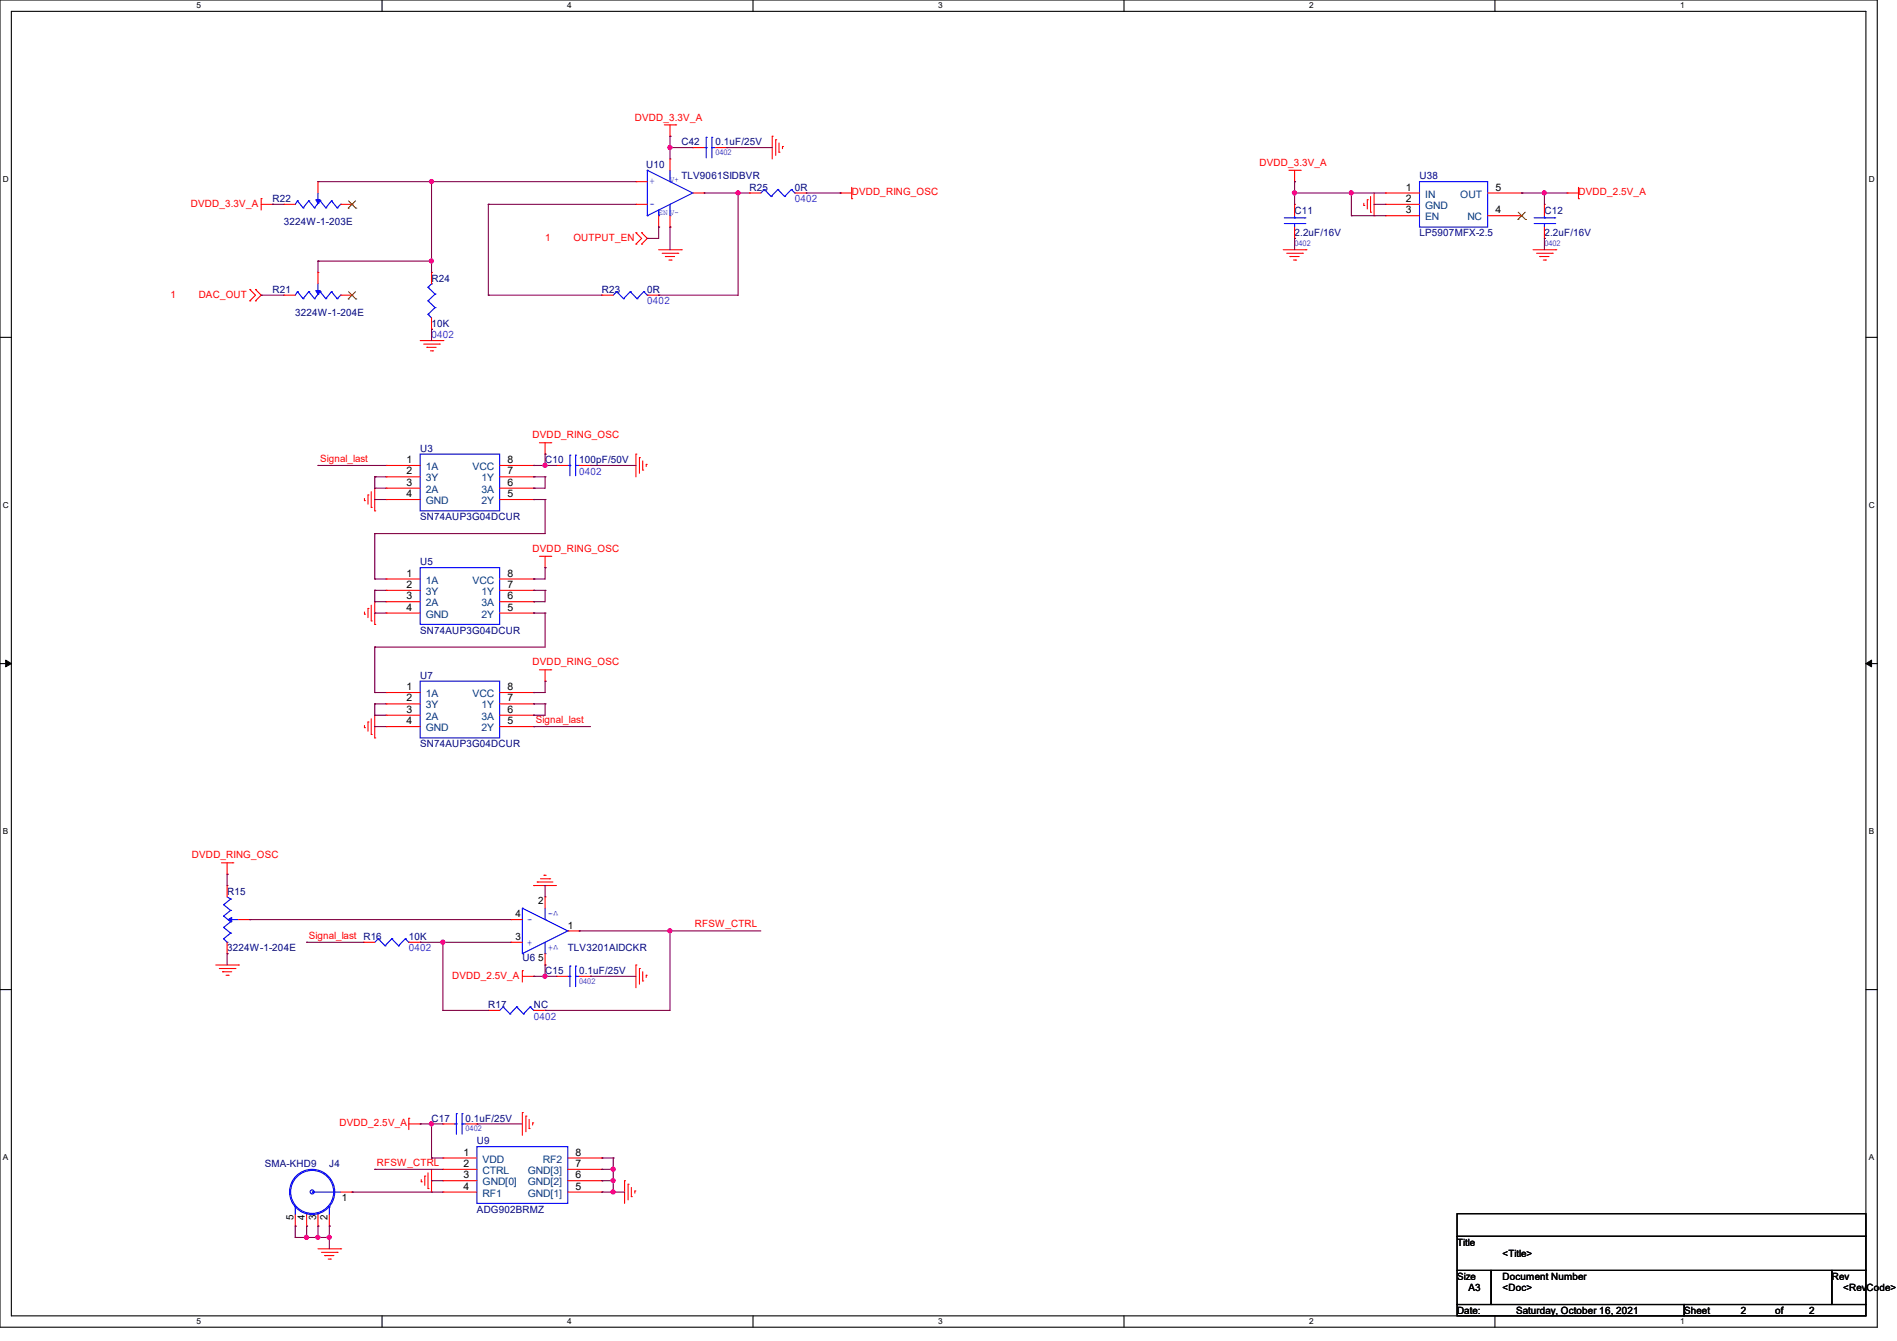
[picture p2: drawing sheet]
<svg xmlns="http://www.w3.org/2000/svg" width="297mm" height="210mm" viewBox="0 0 297 210" stroke-linecap="round" stroke-linejoin="round" font-family="sans-serif">
<path d="M0 0h293.9v207.9h-293.9zM1.8 1.8h290.3v204.3h-290.3z" fill="none" stroke="#000" stroke-width=".17"/>
<g fill="#fff">
<path d="M30.8 .2h.7v1.4h-.7z"/>
<path d="M30.8 206.2h.7v1.4h-.7z"/>
</g>
<path d="M59.8 0v1.8M59.8 206.1v1.8" fill="none" stroke="#000" stroke-width=".17"/>
<g fill="#fff">
<path d="M88.8 .2h.7v1.4h-.7z"/>
<path d="M88.8 206.2h.7v1.4h-.7z"/>
</g>
<path d="M117.9 0v1.8M117.9 206.1v1.8" fill="none" stroke="#000" stroke-width=".17"/>
<g fill="#fff">
<path d="M146.9 .2h.7v1.4h-.7z"/>
<path d="M146.9 206.2h.7v1.4h-.7z"/>
</g>
<path d="M176 0v1.8M176 206.1v1.8" fill="none" stroke="#000" stroke-width=".17"/>
<g fill="#fff">
<path d="M205 .2h.7v1.4h-.7z"/>
<path d="M205 206.2h.7v1.4h-.7z"/>
</g>
<path d="M234.1 0v1.8M234.1 206.1v1.8" fill="none" stroke="#000" stroke-width=".17"/>
<g fill="#fff">
<path d="M263.1 .2h.6v1.4h-.6z"/>
<path d="M263.1 206.2h.6v1.4h-.6z"/>
<path d="M.5 27.3h.9v1.4h-.9z"/>
<path d="M292.6 27.3h.9v1.4h-.9z"/>
<path d="M.5 78.4h.9v1.4h-.9z"/>
<path d="M292.6 78.4h.9v1.4h-.9z"/>
</g>
<path d="M0 52.8h1.8M292.1 52.8h1.8" fill="none" stroke="#000" stroke-width=".17"/>
<g fill="#fff">
<path d="M.5 129.5h.8v1.4h-.8z"/>
<path d="M292.6 129.5h.8v1.4h-.8z"/>
</g>
<path d="M0 103.9h1.8M292.1 103.9h1.8" fill="none" stroke="#000" stroke-width=".17"/>
<path d="M.9 103.4l.9 .5-.9 .5zM292.1 103.9l.9-.5v1z" fill="#000" stroke="#000" stroke-width=".16"/>
<g fill="#fff">
<path d="M.5 180.5h.8v1.4h-.8z"/>
<path d="M292.6 180.5h.8v1.4h-.8z"/>
</g>
<path d="M0 155h1.8M292.1 155h1.8M228.1 190.1h64v3.5h-64zM228.1 193.6h64v5.4h-64zM228.1 199h5.4v5.3h-5.4zM233.5 199h53.3v5.3h-53.3zM286.8 199h5.3v5.3h-5.3zM228.1 204.3h35.6v1.8h-35.6zM263.7 204.3h28.4v1.8h-28.4z" fill="none" stroke="#000" stroke-width=".17"/>
<g fill="none" stroke="#f00" stroke-width=".17">
<path d="M104 19.6h1.8M104.9 19.6v1.7M105.8 19.6h.1M40.9 31.1h.1M40.9 32h1.8M40.9 31.1v1.8M42.7 32h.1M44.4 32h.1M44.4 32h1.8M49.8 28.4h.1M49.8 28.4v1.8M53.3 32h1.8"/>
<path d="M55.1 32h.1M99.6 36.4h.1M99.6 38.2h.1M99.6 28.4h.1M99.6 32h.1M99.6 32h1.7M99.6 36.4l.9 .9-.9 .9M99.6 28.4h1.7M100.5 38.2h.1M100.5 36.4h.1M100.5 36.4l.8 .9-.8 .9M103.1 35.6h.1"/>
<path d="M103.1 39.1h3.6M103.1 33.8v1.8M103.7 39.7h2.4M104.9 21.3h.1M104.9 35.6h.1M104.9 24.9h.1M104.9 24.9v1.8M104.9 33.8v1.8M106.1 39.7h.1M106.7 39.1h.1M108.5 23.1h.1M108.5 30.2h1.7"/>
<path d="M108.5 23.1h1.7M110.2 30.2h.1M112 23.1h1.8M113.8 23.1h.1M117.3 30.2h.1M117.3 30.2h1.8M120.9 21.3h.1M120.9 21.3v3.6M121.5 21.9h.1M121.5 21.9v2.4M122 23.8h.1M122 22.4v1.4"/>
<path d="M122.5 22.9h.1M122.5 22.9v.4M124.5 30.2h1.7M126.2 30.2h.1M131.6 30.2h.1M131.6 30.2h1.7M133.3 31.1h.1M133.3 29.3v1.8M200.9 39.1h3.6M201.5 39.7h2.4M201.8 26.7h1.8M202.7 28.4h.1"/>
<path d="M202.7 32h.1M202.7 37.3h.1M202.7 26.7v1.7M202.7 32v1.8M202.7 35.6v1.7M203.6 26.7h.1M203.9 39.7h.1M204.5 39.1h.1M213.5 32.2h.1M213.5 31.8v.4M214.1 31.3h.1M214.1 31.3v1.4"/>
<path d="M214.6 33.2h.1M214.6 30.8v2.4M215.1 33.8h.1M215.1 30.2v3.6M216.9 30.2h.1M216.9 32h.1M216.9 33.8h.1M216.9 30.2h5.3M216.9 32h5.3M216.9 33.8h5.3M232.9 30.2h5.4M232.9 33.8h5.4"/>
<path d="M238.3 33.8h.1M238.3 30.2h.1M240 39.1h3.6M240.6 39.7h2.4M241.8 32h.1M241.8 37.3h.1M241.8 32v1.8M241.8 35.6v1.7M243 39.7h.1M243.6 39.1h.1M245.4 30.2h.1M245.4 30.2h1.7"/>
<path d="M247.1 31.1h.1M247.1 29.3v1.8M39.1 45.3h.1M39.1 47.1h.1M39.1 45.3l.9 .9-.9 .9M40 47.1h.1M40 45.3h.1M40 45.3l.9 .9-.9 .9M44.4 46.2h.1M44.4 46.2h1.8M49.8 42.7h.1M49.8 42.7v1.7"/>
<path d="M53.3 46.2h1.8M55.1 46.2h.1M65.8 53.3h3.5M66.3 53.9h2.5M66.8 54.4h.1M66.8 54.4h1.5M67.4 54.9h.3M67.6 51.6h.1M67.6 42.7h.1M67.6 42.7v1.7M67.6 49.8v1.8M67.7 54.9h.1"/>
<path d="M68.8 53.9h.1M69.3 53.3h.1M94.2 46.2h.1M94.2 46.2h1.8M101.3 46.2h1.8M103.1 46.2h.1M104.2 40.2h.1M104.2 40.2h1.4M104.7 40.7h.4M105.1 40.7h.1M202 40.2h.1M202 40.2h1.4"/>
<path d="M202.5 40.7h.4M202.9 40.7h.1M241.1 40.2h.1M241.1 40.2h1.4M241.6 40.7h.4M242 40.7h.1M57.1 78.4h.1M57.1 78.1v.3M57.6 77.5h.1M57.6 77.5v1.5M58.1 79.5h.1M58.1 77v2.5"/>
<path d="M58.7 76.5v3.5M60.5 72.9h.1M60.5 74.7h.1M60.5 76.5h.1M60.5 78.2h.1M60.5 72.9h5.3M60.5 74.7h5.3M60.5 76.5h5.3M60.5 78.2h5.3M78.2 72.9h5.4M78.2 74.7h5.4M78.2 76.5h5.4"/>
<path d="M78.2 78.2h5.4M83.6 78.2h.1M83.6 76.5h.1M83.6 74.7h.1M83.6 72.9h.1M84.5 69.3h1.7M85.3 71.1h.1M85.3 69.3v1.8M86.2 69.3h.1M87.1 72.9h.1M87.1 72.9h1.8M90.7 72.9h1.8"/>
<path d="M92.5 72.9h.1M99.6 71.1h.1M99.6 71.1v3.6M100.1 71.7h.1M100.1 71.7v2.4M100.6 73.6h.1M100.6 72.2v1.4M101.2 72.7h.1M101.2 72.7v.4M57.1 96.2h.1M57.1 95.8v.4M57.6 95.3h.1"/>
<path d="M57.6 95.3v1.4M58.1 97.2h.1M58.1 94.8v2.4M58.7 80h.1M58.7 97.8h.1M58.7 94.2v3.6M60.5 90.7h.1M60.5 92.5h.1M60.5 94.2h.1M60.5 96h.1M60.5 90.7h5.3M60.5 92.5h5.3"/>
<path d="M60.5 94.2h5.3M60.5 96h5.3M78.2 90.7h5.4M78.2 92.5h5.4M78.2 94.2h5.4M78.2 96h5.4M83.6 96h.1M83.6 94.2h.1M83.6 92.5h.1M83.6 90.7h.1M84.5 87.1h1.7M85.3 88.9h.1"/>
<path d="M85.3 87.1v1.8M86.2 87.1h.1M57.1 114h.1M57.1 113.6v.4M57.6 113.1h.1M57.6 113.1v1.4M58.1 115h.1M58.1 112.6v2.4M58.7 115.6h.1M58.7 112v3.6M60.5 108.5h.1M60.5 110.2h.1"/>
<path d="M60.5 112h.1M60.5 113.8h.1M60.5 108.5h5.3M60.5 110.2h5.3M60.5 112h5.3M60.5 113.8h5.3M78.2 108.5h5.4M78.2 110.2h5.4M78.2 112h5.4M78.2 113.8h5.4M83.6 113.8h.1M83.6 112h.1"/>
<path d="M83.6 110.2h.1M83.6 108.5h.1M84.5 104.9h1.7M85.3 106.7h.1M85.3 104.9v1.8M86.2 104.9h.1M34.7 135.1h1.7M35.6 136.9h.1M35.6 138.7h.1M35.6 135.1v1.8M35.6 138.7v1.8M36.4 135.1h.1"/>
<path d="M83.6 138.7h.1M83.6 138.7h3.5M84.1 138.1h.1M84.1 138.1h2.5M84.6 137.6h1.5M85.2 137.1h.1M85.2 137.1h.3M86.1 137.6h.1M33.8 151.1h3.5M34.3 151.7h2.5M34.8 152.2h.1M34.8 152.2h1.5"/>
<path d="M35.4 152.7h.3M35.6 149.4h.1M35.6 147.6v1.8M35.7 152.7h.1M36.8 151.7h.1M37.3 151.1h.1M37.3 144h1.8M39.1 144h.1M56.9 147.6h.1M56.9 147.6h1.8M64 147.6h1.8M65.8 147.6h.1"/>
<path d="M76.5 158.2h.1M76.5 158.2h1.7M80 147.6h.1M80 144h.1M80 147.6h1.8M80 144h1.8M81.8 152h.1M81.8 152v1.8M81.8 152.9h1.8M83.6 152.9h.1M83.6 158.2h1.7M85.3 140.5h.1"/>
<path d="M85.3 151.1h.1M85.3 158.2h.1M85.3 140.5v1.7M85.3 149.4v1.7M87.1 152.9h.1M87.1 152.9h1.8M88.9 145.8h1.8M90.7 145.8h.1M90.7 152.9h1.8M92.5 152.9h.1M99.6 151.1h.1M99.6 151.1v3.6"/>
<path d="M100.1 151.7h.1M100.1 151.7v2.4M100.6 153.6h.1M100.6 152.2v1.4M101.2 152.7h.1M101.2 152.7v.4M64 175.1h.1M64 176h1.8M64 175.1v1.8M65.8 176h.1M69.3 176h.1M69.3 176h1.8"/>
<path d="M72.9 176h1.8M74.7 176h.1M81.8 174.2h.1M81.8 174.2v3.6M82.3 174.8h.1M82.3 174.8v2.4M82.8 176.7h.1M82.8 175.3v1.4M83.4 175.9h.1M83.4 175.9v.3M46.2 192h.1M46.2 190.2v1.8"/>
<path d="M48 192h.1M48 190.2v1.8M49.8 192h.1M49.8 195.6h3.5M49.8 190.2v1.8M50.3 196.1h2.5M50.8 196.6h.1M50.8 196.6h1.5M51.4 197.2h.3M51.6 192h.1M51.6 190.2v1.8M51.7 197.2h.1"/>
<path d="M52.8 196.1h.1M53.3 195.6h.1M53.3 186.7h1.8M55.1 186.7h.1M66 185.1h.1M66 184.7v.4M66.5 184.2h.1M66.5 184.2v1.4M67 186.1h.1M67 183.7v2.4M67.6 186.7h.1M67.6 183.1v3.6"/>
<path d="M69.3 181.4h.1M69.3 183.1h.1M69.3 184.9h.1M69.3 186.7h.1M69.3 186.7h5.4M69.3 181.4h5.4M69.3 183.1h5.4M69.3 184.9h5.4M88.9 186.7h5.3M88.9 181.4h5.3M88.9 183.1h5.3M88.9 184.9h5.3"/>
<path d="M94.2 186.7h.1M94.2 184.9h.1M94.2 183.1h.1M94.2 181.4h.1M97.8 184.9h.1M97.8 184.9v3.6M98.3 185.5h.1M98.3 185.5v2.4M98.8 187.4h.1M98.8 186v1.4M99.4 186.5h.1M99.4 186.5v.4"/>
</g>
<g fill="none" stroke="#00f" stroke-width=".17">
<path d="M46.6 31.5h.1M46.6 31.5l.9 1.1M46.6 31.5l-.4 .5M47.5 32.6h.1M48.3 31.5h.1M48.3 31.5l.9 1.1M48.3 31.5l-.8 1.1M49.2 32.6h.1M49.8 31.8h.1M49.8 30.2v1.6M50.1 31.5h.1M50.1 31.5l.9 1.1"/>
<path d="M50.1 31.5l-.9 1.1M51 32.6h.1M51.9 31.5h.1M51.9 31.5l-.9 1.1M51.9 31.5l.9 1.1M52.8 32.6h.1M53.3 32h.1M53.3 32l-.5 .6M101.3 33.8h.1M101.3 26.7h.1M101.3 26.7l7.2 3.5M101.3 26.7v7.1"/>
<path d="M103.1 33.8h.1M103.1 32.9v.9M104.9 28.4h.1M104.9 33.8h.1M104.9 26.7v1.7M104.9 32v1.8M108.5 30.2h.1M108.5 30.2l-7.2 3.6M110.2 23.1h.4M110.6 23.1h.1M110.6 21.5h.1M110.6 21.5v3.2"/>
<path d="M111.5 21.5h.1M111.5 23.1h.1M111.5 23.1h.5M111.5 21.5v3.2M119.7 29.7h.1M119.7 29.7l-.6 .5M119.7 29.7l1 1.1M120.7 30.8h.1M121.8 29.7h.1M121.8 29.7l-1.1 1.1M121.8 29.7l1.1 1.1M122.9 30.8h.1"/>
<path d="M123.9 29.7h.1M123.9 29.7l-1 1.1M123.9 29.7l.6 .5M124.5 30.2h.1M201.1 35h3.2M201.1 34.1h3.2M202.7 34.1h.1M202.7 35h.1M202.7 33.8v.3M202.7 35v.6M204.3 35h.1M204.3 34.1h.1"/>
<path d="M222.2 28.4h10.7v7.2h-10.7zM240.2 35h3.2M240.2 34.1h3.2M241.8 34.1h.1M241.8 35h.1M241.8 33.8v.3M241.8 35v.6M243.4 35h.1M243.4 34.1h.1M46.6 45.7h.1M46.6 45.7l.9 1.1M46.6 45.7l-.4 .5"/>
<path d="M47.5 46.8h.1M48.3 45.7h.1M48.3 45.7l.9 1.1M48.3 45.7l-.8 1.1M49.2 46.8h.1M49.8 46.1h.1M49.8 44.4v1.7M50.1 45.7h.1M50.1 45.7l.9 1.1M50.1 45.7l-.9 1.1M51 46.8h.1M51.9 45.7h.1"/>
<path d="M51.9 45.7l-.9 1.1M51.9 45.7l.9 1.1M52.8 46.8h.1M53.3 46.2h.1M53.3 46.2l-.5 .6M67 49.2h.1M67 47.1h.1M67 45h.1M67 49.2l.6 .6M67 47.1l1.1 1.1M67 45l1.1 1.1M67.6 44.4h.1"/>
<path d="M67.6 44.4l-.6 .6M68.1 48.2h.1M68.1 46.1h.1M68.1 48.2l-1.1 1M68.1 46.1l-1.1 1M96.6 45.7h.1M96.6 45.7l-.6 .5M96.6 45.7l1 1.1M97.6 46.8h.1M98.7 45.7h.1M98.7 45.7l-1.1 1.1M98.7 45.7l1 1.1"/>
<path d="M99.7 46.8h.1M100.8 45.7h.1M100.8 45.7l-1.1 1.1M100.8 45.7l.5 .5M101.3 46.2h.1M65.8 71.1h12.4v8.9h-12.4zM88.9 72.9h.3M89.2 72.9h.1M89.2 71.3h.1M89.2 71.3v3.2M90.1 71.3h.1M90.1 72.9h.1"/>
<path d="M90.1 72.9h.6M90.1 71.3v3.2M65.8 88.9h12.4v8.9h-12.4zM65.8 106.7h12.4v8.9h-12.4zM35 147h.1M35 145.2h.1M35 143.5h.1M35 141.7h.1M35 147l.6 .6M35 145.2l1.1 .9M35 143.5l1.1 .9M35 141.7l1.1 .9"/>
<path d="M35.6 147.6h.1M35.6 140.5l.5 .3M35.7 144h.1M35.7 144h1.6M36.1 146.1h.1M36.1 144.4h.1M36.1 142.6h.1M36.1 140.8h.1M36.1 146.1l-1.1 .9M36.1 144.4l-1.1 .8M36.1 142.6l-1.1 .9M36.1 140.8l-1.1 .9"/>
<path d="M59.2 147h.1M59.2 147l-.5 .6M59.2 147l1.1 1.1M60.3 148.1h.1M61.3 147h.1M61.3 147l-1 1.1M61.3 147l1.1 1.1M62.4 148.1h.1M63.5 147h.1M63.5 147l-1.1 1.1M63.5 147l.5 .6M64 147.6h.1"/>
<path d="M78.8 157.7h.1M78.8 157.7l-.6 .5M78.8 157.7l1 1.1M79.8 158.8h.1M80.9 157.7h.1M80.9 157.7l-1.1 1.1M80.9 157.7l1.1 1.1M81.8 142.2h.1M81.8 149.4h.1M81.8 142.2l7.1 3.6M81.8 142.2v7.2M82 158.8h.1"/>
<path d="M83 157.7h.1M83 157.7l-1 1.1M83 157.7l.6 .5M83.6 158.2h.1M85.3 149.4h.1M85.3 144h.1M85.3 142.2v1.8M85.3 147.6v1.8M88.9 145.8h.1M88.9 145.8l-7.1 3.6M88.9 152.9h.3M89.2 152.9h.1"/>
<path d="M89.2 151.3h.1M89.2 151.3v3.2M90.1 151.3h.1M90.1 152.9h.1M90.1 151.3v3.2M90.1 152.9h.6M71.1 176h.4M71.5 176h.1M71.5 174.4h.1M71.5 174.4v3.2M72.3 174.4h.1M72.3 176h.1"/>
<path d="M72.3 176h.6M72.3 174.4v3.2M74.7 179.6h14.2v8.9h-14.2zM46.2 189h.1M46.2 189v1.2M48 190.1h.1M48 190.1v.1M48.9 186.7h.1M48.9 186.7h4.4M49.8 190.1h.1M49.8 190.1v.1M51.6 189h.1"/>
<path d="M51.6 189v1.2"/>
<circle cx="48.9" cy="186.7" r="3.4"/>
<circle cx="48.9" cy="186.7" r=".32"/>
<circle cx="48.9" cy="186.7" r="3.5"/>
</g>
<path d="M54.5 32.6h.1M54.6 31.5l1.1 1.1M55.7 31.5l-1.2 1.1M55.7 32.6h.1M237.7 34.4h.1M237.7 33.2l1.1 1.2M238.8 33.2l-1.1 1.2M238.8 34.4h.1M54.5 46.8h.1M54.6 45.7l1.1 1.1M55.7 45.7l-1.2 1.1M55.7 46.8h.1" fill="none" stroke="#804000" stroke-width=".16"/>
<g fill="#00f" stroke="#00f" stroke-width=".17">
<path d="M49.4 45.5h.7l-.3 .6z"/>
<path d="M49.4 31.3h.7l-.3 .5z"/>
<path d="M35.7 144l.6-.3v.7z"/>
</g>
<g fill="none" stroke="#800040" stroke-width=".17">
<path d="M42.7 32h.1M42.7 32h1.7M49.8 28.4h.1M49.8 28.4h49.8M67.6 28.4h.1M67.6 28.4v14.3M76.5 32h.1M76.5 32h23.1M76.5 32v14.2M101.3 37.3h.1M103.1 35.6h.1M103.1 35.6v1.7h-1.8"/>
<path d="M104.9 21.3h.1M104.9 23.1h.1M104.9 35.6h.1M104.9 21.3v3.6M104.9 35.6v3.5M104.9 23.1h3.6M110.2 30.2h.1M110.2 30.2h7.1M113.8 23.1h.1M113.8 23.1h7.1M115.6 30.2h.1M115.6 30.2v16h-12.5"/>
<path d="M126.2 30.2h5.4M131.6 30.2h.1M202.7 37.3h.1M202.7 30.2h.1M202.7 28.4h.1M202.7 28.4v3.6M202.7 37.3v1.8M202.7 30.2h14.2M211.6 33.8h.1M211.6 30.2h.1M211.6 33.8h5.3M211.6 30.2v3.6"/>
<path d="M215.1 32h.1M215.1 32h1.8M238.3 30.2h.1M238.3 30.2h7.1M241.8 30.2h.1M241.8 37.3h.1M241.8 30.2v1.8M241.8 37.3v1.8M40.9 46.2h.1M40.9 46.2h3.5M49.8 40.9h.1M49.8 40.9v1.8"/>
<path d="M49.8 40.9h17.8M67.6 40.9h.1M67.6 51.6h.1M67.6 51.6v1.7M76.5 46.2h.1M76.5 46.2h17.7M103.1 46.2h.1M49.8 72.9h.1M49.8 72.9h10.7M58.7 78.2h.1M58.7 74.7h.1M58.7 76.5h.1"/>
<path d="M58.7 78.2h1.8M58.7 74.7h1.8M58.7 76.5h1.8M58.7 74.7v1.8M83.6 72.9h.1M83.6 74.7h.1M83.6 76.5h.1M83.6 78.2h.1M83.6 72.9h3.5M83.6 78.2h1.7M83.6 74.7h1.7M85.3 71.1h.1"/>
<path d="M85.3 72.9h.1M85.3 74.7h.1M85.3 78.2h.1M85.3 71.1v1.8M85.3 74.7v1.8h-1.7M85.3 78.2v5.4h-26.6M92.5 72.9h.1M92.5 72.9h7.1M58.7 83.6h.1M58.7 90.7h.1M58.7 96h.1M58.7 92.5h.1"/>
<path d="M58.7 94.2h.1M58.7 83.6v7.1M58.7 92.5v1.7M58.7 90.7h1.8M58.7 96h1.8M58.7 92.5h1.8M58.7 94.2h1.8M83.6 90.7h.1M83.6 92.5h.1M83.6 94.2h.1M83.6 96h.1M83.6 96h1.7"/>
<path d="M83.6 92.5h1.7M85.3 88.9h.1M85.3 92.5h.1M85.3 96h.1M85.3 88.9v1.8h-1.7M85.3 92.5v1.7h-1.7M85.3 96v5.3h-26.6M58.7 101.3h.1M58.7 108.5h.1M58.7 113.8h.1M58.7 110.2h.1M58.7 112h.1"/>
<path d="M58.7 101.3v7.2M58.7 110.2v1.8M58.7 108.5h1.8M58.7 113.8h1.8M58.7 110.2h1.8M58.7 112h1.8M83.6 108.5h.1M83.6 110.2h.1M83.6 112h.1M83.6 113.8h.1M83.6 113.8h8.9M83.6 110.2h1.7"/>
<path d="M85.3 106.7h.1M85.3 110.2h.1M85.3 106.7v1.8h-1.7M85.3 110.2v1.8h-1.7M35.6 136.9h.1M35.6 136.9v1.8M85.3 138.7h.1M85.3 138.7v1.8M35.6 149.4h.1M35.6 149.4v1.7M39.1 144h.1M39.1 144h40.9"/>
<path d="M48 147.6h.1M48 147.6h8.9M65.8 147.6h.1M65.8 147.6h14.2M69.3 158.2h.1M69.3 147.6h.1M69.3 158.2h7.2M69.3 147.6v10.6M83.6 152.9h.1M83.6 152.9h3.5M85.3 151.1h.1M85.3 152.9h.1"/>
<path d="M85.3 158.2h.1M85.3 151.1v1.8M90.7 145.8h.1M90.7 145.8h28.4M92.5 152.9h.1M92.5 152.9h7.1M104.9 145.8h.1M104.9 145.8v12.4h-19.6M65.8 176h.1M65.8 176h3.5M67.6 176h.1M67.6 176v5.4"/>
<path d="M74.7 176h.1M74.7 176h7.1M46.2 193.8h.1M46.2 192h.1M46.2 193.8h5.4M46.2 192v1.8M48 193.8h.1M48 192h.1M48 192v1.8M49.8 193.8h.1M49.8 192h.1M49.8 192v1.8"/>
<path d="M51.6 192h.1M51.6 193.8h.1M51.6 192v3.6M55.1 186.7h.1M55.1 186.7h14.2M58.7 183.1h.1M58.7 183.1h10.6M67.6 181.4h.1M67.6 184.9h.1M67.6 181.4h1.7M67.6 184.9h1.7M94.2 181.4h.1"/>
<path d="M94.2 184.9h.1M94.2 186.7h.1M94.2 183.1h.1M94.2 186.7h3.6M94.2 181.4h1.8M94.2 184.9h1.8M94.2 183.1h1.8M96 181.4h.1M96 184.9h.1M96 183.1h.1M96 186.7h.1M96 181.4v5.3"/>
</g>
<g fill="#f0f" stroke="#f0f" stroke-width=".17">
<circle cx="85.3" cy="72.9" r=".32"/>
<circle cx="96" cy="186.7" r=".32"/>
<circle cx="96" cy="184.9" r=".32"/>
<circle cx="96" cy="183.1" r=".32"/>
<circle cx="67.5" cy="176" r=".32"/>
<circle cx="48" cy="193.8" r=".32"/>
<circle cx="49.8" cy="193.8" r=".32"/>
<circle cx="51.5" cy="193.8" r=".32"/>
<circle cx="241.8" cy="30.2" r=".32"/>
<circle cx="211.6" cy="30.2" r=".32"/>
<circle cx="202.7" cy="30.2" r=".32"/>
<circle cx="85.3" cy="152.9" r=".32"/>
<circle cx="104.9" cy="145.8" r=".32"/>
<circle cx="69.3" cy="147.6" r=".32"/>
<circle cx="104.9" cy="23.1" r=".32"/>
<circle cx="115.5" cy="30.2" r=".32"/>
<circle cx="67.5" cy="28.4" r=".32"/>
<circle cx="67.5" cy="40.9" r=".32"/>
</g>
<g font-size="1.6" fill="#f00">
<text x="99.4" y="18.9">DVDD_3.3V_A</text>
<text x="197.2" y="26">DVDD_3.3V_A</text>
<text x="29.9" y="32.4">DVDD_3.3V_A</text>
<text x="133.3" y="30.6">DVDD_RING_OSC</text>
<text x="247.1" y="30.6">DVDD_2.5V_A</text>
<text x="85.3" y="37.7">1</text>
<text x="89.8" y="37.7">OUTPUT_EN</text>
<text x="26.7" y="46.6">1</text>
<text x="31.1" y="46.6">DAC_OUT</text>
<text x="83.4" y="68.7">DVDD_RING_OSC</text>
<text x="50.1" y="72.3">Signal_last</text>
<text x="83.4" y="86.4">DVDD_RING_OSC</text>
<text x="83.4" y="104.2">DVDD_RING_OSC</text>
<text x="83.9" y="113.2">Signal_last</text>
<text x="30.1" y="134.4">DVDD_RING_OSC</text>
<text x="48.3" y="147">Signal_last R16</text>
<text x="108.8" y="145.2">RFSW_CTRL</text>
<text x="70.8" y="153.3">DVDD_2.5V_A</text>
<text x="53.2" y="176.4">DVDD_2.5V_A</text>
<text x="59" y="182.6">RFSW_CTRL</text>
</g>
<g font-size="1.6" fill="#000080">
<text x="106.7" y="22.8">C42</text>
<text x="112" y="22.8">0.1uF/25V</text>
<text x="101.2" y="26.3">U10</text>
<text x="106.7" y="28.1">TLV9061SIDBVR</text>
<text x="117.3" y="29.9">R25</text>
<text x="124.5" y="29.9">0R</text>
<text x="222.2" y="28.1">U38</text>
<text x="42.7" y="31.7">R22</text>
<text x="44.4" y="35.2">3224W-1-203E</text>
<text x="202.7" y="33.4">C11</text>
<text x="241.8" y="33.4">C12</text>
<text x="202.7" y="37">2.2uF/16V</text>
<text x="222.2" y="37">LP5907MFX-2.5</text>
<text x="241.8" y="37">2.2uF/16V</text>
<text x="42.7" y="45.9">R21</text>
<text x="67.6" y="44.1">R24</text>
<text x="94.2" y="45.9">R23</text>
<text x="101.3" y="45.9">0R</text>
<text x="46.2" y="49.4">3224W-1-204E</text>
<text x="67.6" y="51.2">10K</text>
<text x="65.8" y="70.8">U3</text>
<text x="85.3" y="72.6">C10</text>
<text x="90.7" y="72.6">100pF/50V</text>
<text x="65.8" y="81.4">SN74AUP3G04DCUR</text>
<text x="65.8" y="88.6">U5</text>
<text x="65.8" y="99.2">SN74AUP3G04DCUR</text>
<text x="65.8" y="106.3">U7</text>
<text x="65.8" y="117">SN74AUP3G04DCUR</text>
<text x="35.6" y="140.1">R15</text>
<text x="35.6" y="149">3224W-1-204E</text>
<text x="64" y="147.2">10K</text>
<text x="88.9" y="149">TLV3201AIDCKR</text>
<text x="81.8" y="150.4">U6</text>
<text x="85.3" y="152.6">C15</text>
<text x="90.7" y="152.6">0.1uF/25V</text>
<text x="76.5" y="157.9">R17</text>
<text x="83.6" y="157.9">NC</text>
<text x="67.6" y="175.7">C17</text>
<text x="72.9" y="175.7">0.1uF/25V</text>
<text x="74.7" y="179.2">U9</text>
<text x="41.4" y="182.8">SMA-KHD9</text>
<text x="51.6" y="182.8">J4</text>
<text x="74.7" y="189.9">ADG902BRMZ</text>
</g>
<g font-size="1.6" fill="#00f">
<text x="101.7" y="28.8">+</text>
<text x="101.7" y="32.3">-</text>
<text x="83.4" y="143.6" transform="rotate(-180 83.4 143.6)">-</text>
<text x="87.5" y="142.7" transform="rotate(-180 87.5 142.7)">v-</text>
<text x="83.4" y="147.1" transform="rotate(-180 83.4 147.1)">+</text>
<text x="87.5" y="148" transform="rotate(-180 87.5 148)">v+</text>
</g>
<g font-size="1.6">
<text x="220.1" y="29.8">1</text>
<text x="234.1" y="29.8">5</text>
<text x="220.1" y="31.6">2</text>
<text x="220.1" y="33.4">3</text>
<text x="234.1" y="33.4">4</text>
<text x="63.7" y="72.5">1</text>
<text x="63.7" y="74.3">2</text>
<text x="63.7" y="76.1">3</text>
<text x="63.7" y="77.9">4</text>
<text x="79.5" y="77.9">5</text>
<text x="79.5" y="76.1">6</text>
<text x="79.5" y="74.3">7</text>
<text x="79.5" y="72.5">8</text>
<text x="63.7" y="90.3">1</text>
<text x="63.7" y="92.1">2</text>
<text x="63.7" y="93.9">3</text>
<text x="63.7" y="95.6">4</text>
<text x="79.5" y="95.6">5</text>
<text x="79.5" y="93.9">6</text>
<text x="79.5" y="92.1">7</text>
<text x="79.5" y="90.3">8</text>
<text x="63.7" y="108.1">1</text>
<text x="63.7" y="109.9">2</text>
<text x="63.7" y="111.6">3</text>
<text x="63.7" y="113.4">4</text>
<text x="79.5" y="113.4">5</text>
<text x="79.5" y="111.6">6</text>
<text x="79.5" y="109.9">7</text>
<text x="79.5" y="108.1">8</text>
<text x="80.7" y="143.7">4</text>
<text x="84.3" y="141.6">2</text>
<text x="80.7" y="147.2">3</text>
<text x="88.9" y="145.5">1</text>
<text x="84.3" y="150.4">5</text>
<text x="72.6" y="181">1</text>
<text x="72.6" y="182.8">2</text>
<text x="72.6" y="184.5">3</text>
<text x="90.1" y="184.5">6</text>
<text x="90.1" y="182.8">7</text>
<text x="90.1" y="181">8</text>
<text x="45.9" y="191.1" transform="rotate(-90 45.9 191.1)">5</text>
<text x="47.7" y="191.1" transform="rotate(-90 47.7 191.1)">4</text>
<text x="49.5" y="191.1" transform="rotate(-90 49.5 191.1)">3</text>
<text x="51.3" y="191.1" transform="rotate(-90 51.3 191.1)">2</text>
<text x="53.5" y="188.1">1</text>
<text x="72.6" y="186.3">4</text>
<text x="90.1" y="186.3">5</text>
<text x="228.1" y="195.1">Title</text>
<text x="235.2" y="196.8">&lt;Title&gt;</text>
<text x="228.1" y="200.4">Size</text>
<text x="229.9" y="202.2">A3</text>
<text x="235.2" y="200.4">Document Number</text>
<text x="235.2" y="202.2">&lt;Doc&gt;</text>
<text x="286.8" y="200.4">Rev</text>
<text x="288.6" y="202.2">&lt;RevCode&gt;</text>
<text x="228.1" y="205.7">Date:</text>
<text x="237.4" y="205.7">Saturday, October 16, 2021</text>
<text x="263.7" y="205.7">Sheet</text>
<text x="272.6" y="205.7">2</text>
<text x="277.9" y="205.7">of</text>
<text x="283.2" y="205.7">2</text>
</g>
<g font-size="1.6" fill="#8000ff">
<text x="124.5" y="31.7">0402</text>
<text x="101.3" y="47.7">0402</text>
<text x="67.6" y="53">0402</text>
<text x="90.7" y="74.3">0402</text>
<text x="64" y="149">0402</text>
<text x="83.6" y="159.7">0402</text>
</g>
<g font-size="1.6" fill="#004080">
<text x="223.1" y="30.9">IN</text>
<text x="223.1" y="32.7">GND</text>
<text x="223.1" y="34.5">EN</text>
<text x="228.6" y="30.9">OUT</text>
<text x="229.7" y="34.5">NC</text>
<text x="66.7" y="73.6">1A</text>
<text x="66.7" y="75.4">3Y</text>
<text x="66.7" y="77.2">2A</text>
<text x="74" y="73.6">VCC</text>
<text x="75.4" y="77.2">3A</text>
<text x="75.4" y="75.4">1Y</text>
<text x="66.7" y="79">GND</text>
<text x="75.4" y="79">2Y</text>
<text x="66.7" y="91.4">1A</text>
<text x="66.7" y="93.2">3Y</text>
<text x="66.7" y="95">2A</text>
<text x="74" y="91.4">VCC</text>
<text x="75.4" y="95">3A</text>
<text x="75.4" y="93.2">1Y</text>
<text x="66.7" y="96.7">GND</text>
<text x="75.4" y="96.7">2Y</text>
<text x="66.7" y="109.2">1A</text>
<text x="66.7" y="111">3Y</text>
<text x="66.7" y="112.7">2A</text>
<text x="74" y="109.2">VCC</text>
<text x="75.4" y="112.7">3A</text>
<text x="75.4" y="111">1Y</text>
<text x="66.7" y="114.5">GND</text>
<text x="75.4" y="114.5">2Y</text>
<text x="75.6" y="182.1">VDD</text>
<text x="75.6" y="183.9">CTRL</text>
<text x="75.6" y="185.6">GND[0]</text>
<text x="82.6" y="185.6">GND[2]</text>
<text x="82.6" y="183.9">GND[3]</text>
<text x="85" y="182.1">RF2</text>
<text x="75.6" y="187.4">RF1</text>
<text x="82.6" y="187.4">GND[1]</text>
</g>
<g font-size="1.3">
<text x="30.8" y="1.3">5</text>
<text x="88.8" y="1.3">4</text>
<text x="146.9" y="1.3">3</text>
<text x="205" y="1.3">2</text>
<text x="263.1" y="1.3">1</text>
<text x=".5" y="28.4">D</text>
<text x="292.6" y="28.4">D</text>
<text x=".5" y="79.5">C</text>
<text x="292.6" y="79.5">C</text>
<text x=".5" y="130.6">B</text>
<text x="292.6" y="130.6">B</text>
<text x=".5" y="181.7">A</text>
<text x="292.6" y="181.7">A</text>
<text x="30.8" y="207.4">5</text>
<text x="88.8" y="207.4">4</text>
<text x="146.9" y="207.4">3</text>
<text x="205" y="207.4">2</text>
<text x="263.1" y="207.4">1</text>
</g>
<g font-size="1.2" fill="#00f">
<text x="104.9" y="28.6">V+</text>
<text x="103.1" y="33.7">EN V-</text>
</g>
<g font-size="1.2" fill="#8000ff">
<text x="112" y="24.3">0402</text>
<text x="202.7" y="38.5">0402</text>
<text x="241.8" y="38.5">0402</text>
<text x="90.7" y="154">0402</text>
<text x="72.9" y="177.2">0402</text>
</g>
</svg>
